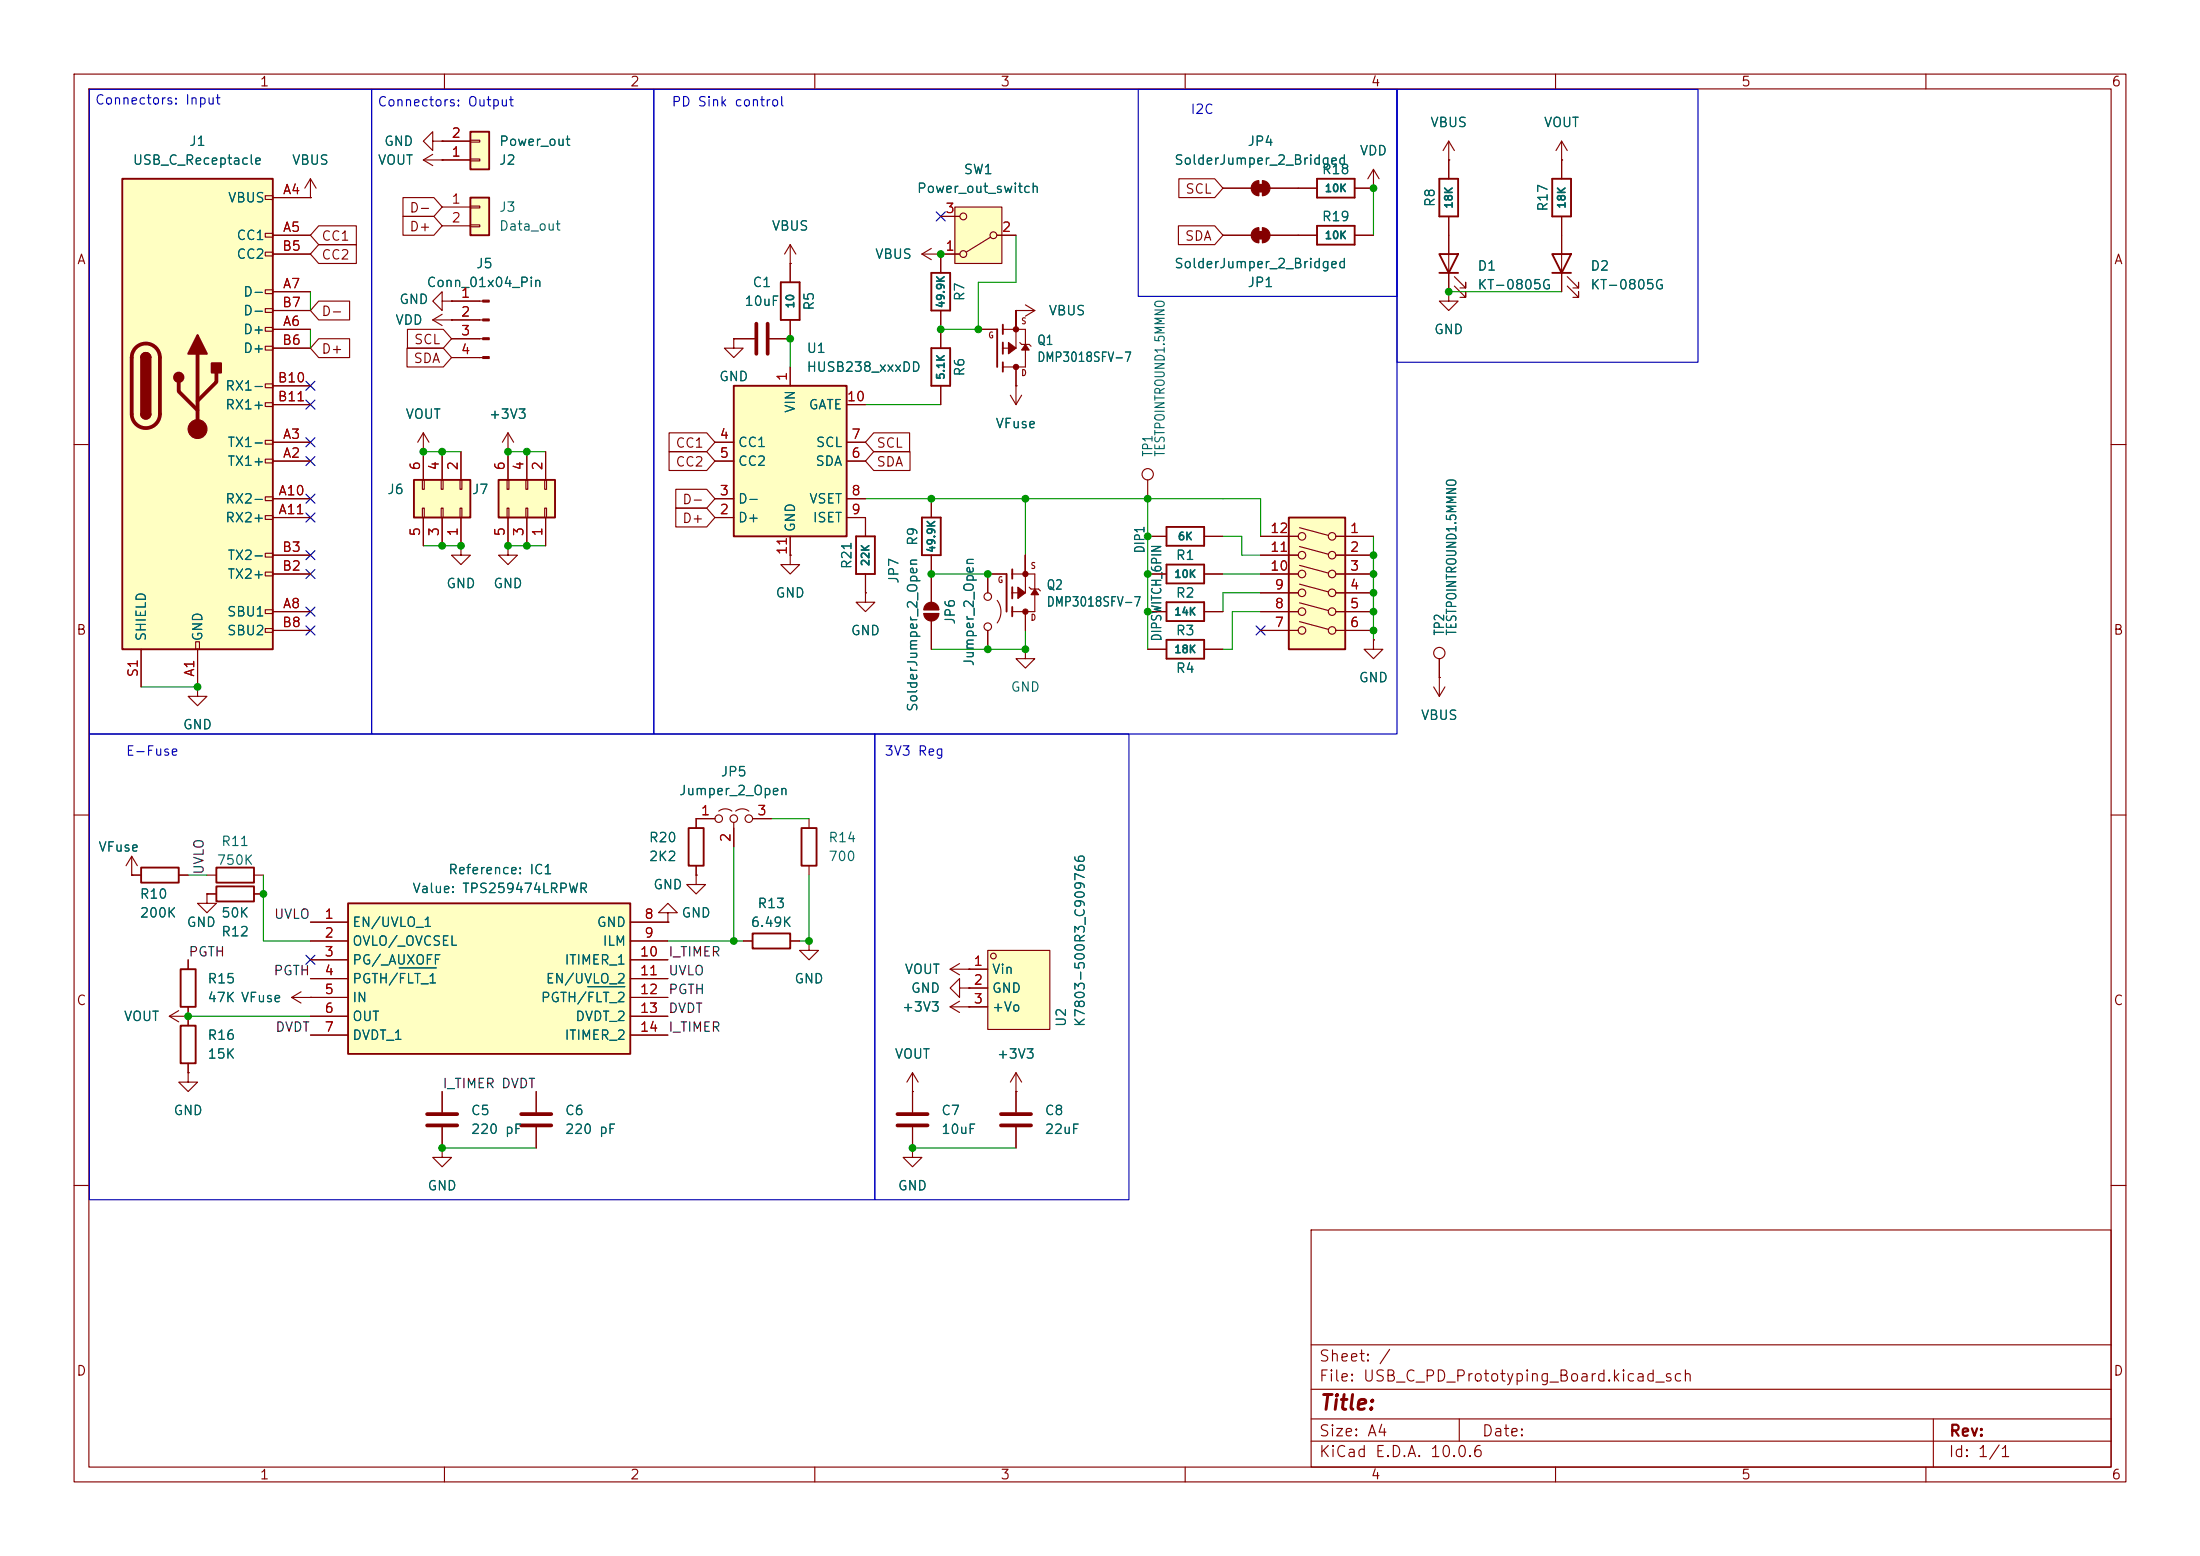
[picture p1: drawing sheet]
<svg xmlns="http://www.w3.org/2000/svg" width="297mm" height="210mm" viewBox="0 0 297 210" stroke-linecap="round" stroke-linejoin="round" font-family="sans-serif">
<g fill="none" stroke="#840000" stroke-width=".15">
<path d="M10 10h277v190h-277zM12 12h273v186h-273zM60 10v2M110 10v2M160 10v2M210 10v2M260 10v2M10 60h2M285 60h2M10 110h2M17.8 118.1h.1M17.8 115.6l-.8 1.2"/>
<path d="M17.8 115.6l.7 1.2M17.8 115.6v2.5M94 110.5v1.3M94 116.8v1.3M285 110h2M22.9 137.2l1.2 .7M22.9 137.2h2.5M24.1 136.4l-1.2 .8M25.4 137.2h.1M27.9 120.7v1.2h1.3l-1.3 1.3-1.2-1.3h1.2M27.9 120.7h.1M39.4 134.6l1.2 .8"/>
<path d="M39.4 134.6h2.5M40.6 133.9l-1.2 .7M41.9 134.6h.1M90.2 123.2h1.2l-1.2-1.3-1.3 1.3h1.3v1.3M90.2 124.5h.1M59.7 154.9v1.3h1.3l-1.3 1.3-1.3-1.3h1.3M59.7 154.9h.1M72.4 147.3v2.8M72.4 152.1v2.8M10 160h2M177 166h108v32h-108zM285 160h2"/>
<path d="M60 198v2M110 198v2M160 198v2M177 194.5h108M177 191.5h108M177 187.5h108M177 181.5h108M197 191.5v3M210 198v2M260 198v2M261 191.5v6.5"/>
</g>
<path d="M70.4 151.9h4M70.4 150.4h4" fill="none" stroke="#840000" stroke-width=".51"/>
<path d="M93 111.8h2v5h-2z" fill="none" stroke="#840000" stroke-width=".25"/>
<path d="M47 121.9h38.1v20.3h-38.1z" fill="#ffffc2"/>
<path d="M125.7 47h2.6v5.1h-2.6zM135.9 77.5v5.1M136.7 76.8v1.3M136.7 79.2v1.6M136.7 81.9v1.3M19 117.1h5.1v2h-5.1zM29.2 117.1h5.1v2h-5.1zM29.2 119.6h5.1v2.1h-5.1zM47 121.9h38.1v20.3h-38.1z" fill="none" stroke="#840000" stroke-width=".25"/>
<g fill="none" stroke="#840000" stroke-width=".15">
<path d="M127 44.5v2.5M127 52.1v2.5M136.4 53.3l.8 1.3M137.2 52.1h.1M137.2 52.1v2.5M137.9 53.3l-.7 1.3M133.3 77.5h2.6M136.7 77.5h3v5.1h-3M138.4 74.9v5.1h-1.7M138.9 79.2l.3 .3h1l.3 .3M138.4 82.6v2.5M17.8 118.1h1.2"/>
<path d="M24.1 118.1h1.3M27.9 118.1h1.3M34.3 118.1h1.3M27.9 120.7h1.3M34.3 120.7h1.3M41.9 124.5h5.1M41.9 127h5.1M41.9 129.5h5.1M41.9 132.1h5.1M41.9 134.6h5.1M41.9 137.2h5.1M41.9 139.7h5.1"/>
<path d="M85.1 124.5h5.1M85.1 127h5.1M85.1 129.5h5.1M85.1 132.1h5.1M85.1 134.6h5.1M85.1 137.2h5.1M85.1 139.7h5.1M25.4 144.8v1.3h1.3l-1.3 1.2-1.3-1.2h1.3M25.4 144.8h.1M59.7 147.3v2.8M59.7 152.1v2.8"/>
</g>
<path d="M53.9 130.6h5M79.3 133.2h5.1" fill="none" stroke="#006464" stroke-width=".15"/>
<path d="M57.7 151.9h4M57.7 150.4h4" fill="none" stroke="#840000" stroke-width=".51"/>
<g fill="#840000" stroke="#840000" stroke-width=".14">
<circle cx="138.4" cy="77.5" r=".36"/>
<circle cx="138.4" cy="82.6" r=".36"/>
</g>
<g fill="#840000" stroke="#840000" stroke-width=".15">
<path d="M137.4 79.2l1 .8-1 .8z"/>
<path d="M139.7 79.5l.5 .8h-1z"/>
</g>
<path d="M174 69.9h7.6v17.7h-7.6z" fill="#ffffc2"/>
<g fill="none" stroke="#840000" stroke-width=".15">
<path d="M195.6 19.1l-.8 1.2M195.6 19.1l.7 1.2M195.6 19.1v5M210.8 19.1l-.7 1.2M210.8 19.1l.8 1.2M210.8 19.1v5M165.1 25.4h3.8M165.1 31.8h3.8M169.9 24.4v2M169.9 30.7v2.1M170.4 24.4v2M170.4 30.7v2.1"/>
<path d="M171.4 25.4h6.4M171.4 31.8h6.4M182.9 25.4h2.5M182.9 31.8h2.5M185.4 25.4h.1M185.4 22.9l-.7 1.2M185.4 22.9l.8 1.2M185.4 22.9v2.5M195.6 21.6h.1M195.6 39.4v1.2h1.2l-1.2 1.3-1.3-1.3h1.3M195.6 39.4h.1M195.6 29.2v10.2"/>
<path d="M196.3 38.6l1.6 1.5v-.7v.7h-.8M196.3 37.3l1.6 1.6v-.8v.8h-.8M210.8 21.6h.1M210.8 29.2v10.2M211.6 38.6l1.5 1.5v-.7v.7h-.8M211.6 37.3l1.5 1.6v-.8v.8h-.8M137.2 41.9h.1M137.2 41.9h2.5M138.4 41.1l1.3 .8M139.7 41.9l-1.3 .8M154.9 72.4h2.6M154.9 64.8v2.5"/>
<path d="M162.6 72.4h2.5M170.2 72.4h5.1M170.2 74.9h5.1M170.2 77.5h5.1M175.4 71.2l3.9 1.1M175.4 73.8l3.9 1M175.4 76.3l3.9 1M175.4 78.8l3.9 1.1M180.3 72.4h5.1M180.3 74.9h5.1M180.3 77.5h5.1M138.4 87.6v1.3h1.3l-1.3 1.3-1.2-1.3h1.2"/>
<path d="M138.4 87.6h.1M170.2 80h5.1M170.2 82.6h5.1M170.2 85.1h5.1M175.4 81.4l3.9 1M175.4 83.9l3.9 1M180.3 80h5.1M180.3 82.6h5.1M180.3 85.1h5.1M185.4 86.4v1.2h1.3l-1.3 1.3-1.3-1.3h1.3M185.4 86.4h.1M193.5 92.7l.8 1.3"/>
<path d="M194.3 91.4h.1M194.3 88.9v5.1M195.1 92.7l-.8 1.3M25.4 137.2v1.2M109.2 127v1.3h1.3l-1.3 1.2-1.3-1.2h1.3M109.2 127h.1M25.4 143.5v1.3M123.2 147.3v2.8M123.2 152.1v2.8"/>
<circle cx="154.9" cy="64" r=".76"/>
<circle cx="175.8" cy="72.4" r=".51"/>
<circle cx="175.8" cy="74.9" r=".51"/>
<circle cx="175.8" cy="77.5" r=".51"/>
<circle cx="179.8" cy="77.5" r=".51"/>
<circle cx="179.8" cy="74.9" r=".51"/>
<circle cx="179.8" cy="72.4" r=".51"/>
<circle cx="175.8" cy="82.6" r=".51"/>
<circle cx="175.8" cy="80" r=".51"/>
<circle cx="175.8" cy="85.1" r=".51"/>
<circle cx="179.8" cy="80" r=".51"/>
<circle cx="179.8" cy="85.1" r=".51"/>
<circle cx="179.8" cy="82.6" r=".51"/>
<circle cx="194.3" cy="88.1" r=".76"/>
</g>
<path d="M177.8 24.1h5.1v2.6h-5.1zM177.8 30.5h5.1v2.5h-5.1zM194.3 34.3h2.5l-1.2 2.5zM194.3 24.1h2.5v5.1h-2.5zM194.3 36.8h2.5M209.5 34.3h2.6l-1.3 2.5zM209.5 24.1h2.6v5.1h-2.6zM209.5 36.8h2.6M157.5 71.1h5.1v2.6h-5.1zM174 69.9h7.6v17.7h-7.6zM24.4 138.4h2v5.1h-2z" fill="none" stroke="#840000" stroke-width=".25"/>
<g fill="#840000" stroke="#840000" stroke-width=".15">
<path d="M169.7 31.2h1v1.1h-1z"/>
<path d="M169.2 31l.4-.2 .3-.1v2.1a1.02 1.02 0 0 1-.9-.7 1.02 1.02 0 0 1 .2-1.1z"/>
<path d="M170.4 30.7a1.02 1.02 0 0 1 1 1.1 1.02 1.02 0 0 1-1 1z"/>
<path d="M169.7 24.9h1v1h-1z"/>
<path d="M169.2 24.7l.4-.3h.3v2a1.02 1.02 0 0 1-.9-.6 1.02 1.02 0 0 1 .2-1.1z"/>
<path d="M170.4 24.4a1.02 1.02 0 0 1 1 1 1.02 1.02 0 0 1-1 1z"/>
</g>
<path d="M121.2 151.9h4M121.2 150.4h4" fill="none" stroke="#840000" stroke-width=".51"/>
<path d="M133.3 128.3h8.4v10.6h-8.4z" fill="#ffffc2"/>
<g fill="none" stroke="#840000" stroke-width=".15">
<path d="M106.7 35.6h.1M106.7 33l-.8 1.3M106.7 33l.7 1.3M106.7 33v5.1M127 34.3v2.5M99.1 45.7v1.3h1.2l-1.2 1.3-1.3-1.3h1.3M99.1 45.7h.1M99.1 45.7h2.8M106.7 43.2v2.5h-2.8M127 41.9v2.6M132.1 44.5h2.5M135.4 44.5h3v5h-3"/>
<path d="M137.2 41.9v5.1h-1.8M137.2 49.5v2.6M137.7 46.2l.2 .3h1l.3 .2M106.7 74.9v1.3h1.2l-1.2 1.3-1.3-1.3h1.3M106.7 74.9h.1M116.8 69.9v2.5M116.8 77.5v2.5M125.7 77.5v3.8M133.3 77.5v2.5M154.9 77.5h2.6M162.6 77.5h2.5M116.8 80v1.3h1.3l-1.3 1.3-1.2-1.3h1.2"/>
<path d="M116.8 80h.1M124.7 82.3h2M124.7 82.8h2M125.7 83.8v3.8M133.3 85.1v2.5M134.6 81a2.54 2.54 0 0 1 0 3.1M154.9 82.6h2.6M162.6 82.6h2.5M94 118.1v1.3h1.2l-1.2 1.3-1.3-1.3h1.3M94 118.1h.1M94 110.5h2.5M97 109.5a1.44 1.44 0 0 1 1.8 0"/>
<path d="M99.1 111v3.3M99.3 109.5a1.44 1.44 0 0 1 1.8 0M101.6 110.5h2.5M109.2 110.5v1.3M109.2 116.8v1.3M25.4 129.5v1.3M25.4 135.9v1.3M100.3 127h1.3M106.7 127h1.2M128.3 130.8h5M128.3 135.9h5M128.3 130.8l1.2 .8"/>
<path d="M128.3 135.9l1.2 .8M129.5 133.4v-1.3l-1.2 1.3 1.2 1.2v-1.2h1.3M129.5 130l-1.2 .8M129.5 135.1l-1.2 .8M130.8 130.8h.1M130.8 133.4h.1M130.8 135.9h.1M130.8 133.4h2.5M133.3 128.3h8.4v10.6h-8.4zM123.2 154.9v1.3h1.3l-1.3 1.3-1.3-1.3h1.3M123.2 154.9h.1M123.2 147.3h.1"/>
<path d="M123.2 144.8l-.8 1.3M123.2 144.8l.8 1.3M123.2 144.8v2.5M137.2 147.3h.1M137.2 144.8v5.3M137.2 152.1v2.8M137.2 144.8l-.8 1.3M137.2 144.8l.7 1.3"/>
<circle cx="133.4" cy="80.5" r=".51"/>
<circle cx="133.4" cy="84.6" r=".51"/>
<circle cx="97" cy="110.5" r=".51"/>
<circle cx="99.1" cy="110.5" r=".51"/>
<circle cx="101.1" cy="110.5" r=".51"/>
<circle cx="134.1" cy="129" r=".38"/>
</g>
<path d="M105.4 38.1h2.5v5.1h-2.5zM125.7 36.8h2.6v5.1h-2.6zM134.6 44.5v5M135.4 43.8v1.3M135.4 46.2v1.6M135.4 48.9v1.3M115.6 72.4h2.5v5.1h-2.5zM157.5 76.2h5.1v2.5h-5.1zM157.5 81.3h5.1v2.5h-5.1zM108.2 111.8h2v5h-2zM24.4 130.8h2v5.1h-2zM101.6 126h5.1v2h-5.1z" fill="none" stroke="#840000" stroke-width=".25"/>
<g fill="#840000" stroke="#840000" stroke-width=".14">
<circle cx="137.2" cy="44.5" r=".36"/>
<circle cx="137.2" cy="49.5" r=".36"/>
</g>
<g fill="#840000" stroke="#840000" stroke-width=".15">
<path d="M136.1 46.2l1.1 .8-1.1 .8z"/>
<path d="M138.4 46.5l.5 .7h-1z"/>
<path d="M125 81.6a1.02 1.02 0 0 1 1.1-.2 1.02 1.02 0 0 1 .6 .9h-2l.1-.4z"/>
<path d="M124.7 82.8h2a1.02 1.02 0 0 1-1 1 1.02 1.02 0 0 1-1-1z"/>
</g>
<path d="M102.1 43.7v4.1M103.6 43.7v4.1M135.1 151.9h4.1M135.1 150.4h4.1" fill="none" stroke="#840000" stroke-width=".51"/>
<path d="M128.9 27.9h6.4v7.7h-6.4z" fill="#ffffc2"/>
<g fill="none" stroke="#840000" stroke-width=".15">
<path d="M124.5 34.3h5M124.5 34.3l1.2 .8M125.7 33.5l-1.2 .8M127 34.3h.1M127 29.2h2.5M128.9 27.9h6.4v7.7h-6.4zM133.7 32l-3.3 2M134.6 31.8h2.6"/>
<circle cx="130" cy="34.3" r=".46"/>
<circle cx="130" cy="29.2" r=".46"/>
<circle cx="134.1" cy="31.8" r=".46"/>
</g>
<path d="M99.1 52.1h15.2v20.3h-15.2z" fill="#ffffc2"/>
<path d="M99.1 52.1h15.2v20.3h-15.2zM124.5 69.9h2.5v5h-2.5z" fill="none" stroke="#840000" stroke-width=".25"/>
<g fill="none" stroke="#840000" stroke-width=".15">
<path d="M96.5 59.7h2.6M106.7 49.5v2.6M114.3 59.7h2.5M114.3 54.6h2.5M96.5 69.9h2.6M96.5 67.3h2.6M96.5 62.2h2.6M106.7 72.4v2.5M114.3 69.9h2.5M114.3 67.3h2.5M114.3 62.2h2.5M125.7 67.3v2.6"/>
<path d="M125.7 74.9v2.6"/>
</g>
<path d="M55.9 64.8h7.6v5.1h-7.6z" fill="#ffffc2"/>
<path d="M55.9 64.8h7.6v5.1h-7.6z" fill="none" stroke="#840000" stroke-width=".25"/>
<g fill="none" stroke="#840000" stroke-width=".15">
<path d="M58.4 19.1v-1.3l-1.3 1.3 1.3 1.2v-1.2h1.3M59.7 19.1h.1M59.7 40.6v-1.2l-1.3 1.2 1.3 1.3v-1.3h1.3M61 40.6h.1M57 68.6h.3v1.3h-.3zM57 64.8h.3v1.2h-.3zM57.1 61v3.8M57.1 69.9v3.8M59.6 68.6h.2v1.3h-.2zM59.6 64.8h.2v1.2h-.2zM59.7 61v3.8M59.7 69.9v3.8"/>
<path d="M62.1 68.6h.3v1.3h-.3zM62.1 64.8h.3v1.2h-.3zM62.2 61v3.8M62.2 69.9v3.8"/>
</g>
<path d="M63.5 17.8h2.5v5.1h-2.5z" fill="#ffffc2"/>
<path d="M63.5 17.8h2.5v5.1h-2.5z" fill="none" stroke="#840000" stroke-width=".25"/>
<g fill="none" stroke="#840000" stroke-width=".15">
<path d="M59.7 19.1h3.8M63.5 18.9h1.3v.3h-1.3zM41.9 26.7h.1M41.9 24.1l-.8 1.3M41.9 24.1l.8 1.3M41.9 24.1v2.6M57.1 21.6h6.4M57.1 21.6l1.3 .8M58.4 20.8l-1.3 .8M59.7 21.6h.1M63.5 21.5h1.3v.2h-1.3zM62.2 73.7v1.2h1.3l-1.3 1.3-1.2-1.3h1.2"/>
<path d="M62.2 73.7h.1"/>
</g>
<path d="M16.5 24.1h20.3v63.5h-20.3z" fill="#ffffc2"/>
<g fill="none" stroke="#840000" stroke-width=".15">
<path d="M35.8 26.4h1v.5h-1zM35.8 31.5h1v.5h-1zM35.8 34h1v.5h-1zM35.8 39.1h1v.5h-1zM36.8 26.7h5.1M36.8 31.8h5.1M36.8 39.4h5.1M36.8 34.3h5.1M35.8 41.7h1v.5h-1zM35.8 44.2h1v.5h-1zM35.8 46.7h1v.5h-1zM35.8 51.8h1v.5h-1z"/>
<path d="M35.8 54.4h1v.5h-1zM35.8 59.4h1v.5h-1zM36.8 59.7h5.1M36.8 44.5h5.1M36.8 47h5.1M36.8 41.9h5.1M36.8 52.1h5.1M36.8 54.6h5.1M35.8 62h1v.5h-1zM35.8 67.1h1v.5h-1zM35.8 69.6h1v.5h-1zM35.8 74.7h1v.5h-1z"/>
<path d="M35.8 77.2h1v.5h-1zM36.8 62.2h5.1M36.8 67.3h5.1M36.8 69.9h5.1M36.8 77.5h5.1M36.8 74.9h5.1M68.6 73.7v1.2h1.2l-1.2 1.3-1.3-1.3h1.3M68.6 73.7h.1M19 87.6v5.1M26.4 86.6h.5v1h-.5zM26.7 92.7v1.3h1.2l-1.2 1.3-1.3-1.3h1.3M26.7 92.7h.1"/>
<path d="M26.7 87.6v5.1M35.8 82.3h1v.5h-1zM35.8 84.8h1v.5h-1zM36.8 82.6h5.1M36.8 85.1h5.1M154.9 87.6h2.6M162.6 87.6h2.5"/>
</g>
<path d="M16.5 24.1h20.3v63.5h-20.3zM19 48.3a.64 .64 0 0 1 .7-.7 .64 .64 0 0 1 .6 .7M19 55.9a.64 .64 0 0 0 .7 .6 .64 .64 0 0 0 .6-.6M157.5 86.4h5.1v2.5h-5.1z" fill="none" stroke="#840000" stroke-width=".25"/>
<path d="M18.3 46.9a1.9 1.9 0 0 1 2.1-.4 1.9 1.9 0 0 1 1.2 1.8v7.6a1.91 1.91 0 0 1-1.9 1.9 1.91 1.91 0 0 1-1.9-1.9v-7.6a1.9 1.9 0 0 1 .5-1.4zM24.1 51.6v1.2l2.6 2.6M26.7 47.8v10.1M29.2 50.3v1.3l-2.5 2.5" fill="none" stroke="#840000" stroke-width=".51"/>
<g fill="#840000" stroke="#840000" stroke-width=".25">
<path d="M19 48.3h1.3v7.6h-1.3z"/>
<path d="M19.2 47.8a.64 .64 0 0 1 .7-.1 .64 .64 0 0 1 .4 .6h-1.3z"/>
<path d="M19 55.9h1.3a.64 .64 0 0 1-.6 .6 .64 .64 0 0 1-.7-.6z"/>
<path d="M26.7 45.2l1.2 2.6h-2.5z"/>
<path d="M28.6 49h1.2v1.3h-1.2z"/>
<circle cx="24.1" cy="50.9" r=".63"/>
</g>
<circle cx="26.7" cy="57.9" r="1.27" fill="#840000" stroke="#840000" stroke-width=".15"/>
<path d="M67.3 64.8h7.6v5.1h-7.6z" fill="#ffffc2"/>
<path d="M67.3 64.8h7.6v5.1h-7.6z" fill="none" stroke="#840000" stroke-width=".25"/>
<g fill="none" stroke="#840000" stroke-width=".15">
<path d="M57.1 58.4l-.7 1.3M57.1 58.4l.8 1.3M57.1 58.4v2.6M61 40.6h4.2M61 43.2h4.2M61 45.7h4.2M61 48.3h4.2M68.6 58.4v6.4M68.6 58.4l-.8 1.3M68.6 58.4l.7 1.3M57.1 61h.1M68.5 68.6h.2v1.3h-.2z"/>
<path d="M68.5 64.8h.2v1.2h-.2zM68.6 61h.1M68.6 69.9v3.8M71 68.6h.2v1.3h-.2zM71 64.8h.2v1.2h-.2zM71.1 61v3.8M71.1 69.9v3.8M73.5 68.6h.3v1.3h-.3zM73.5 64.8h.3v1.2h-.3zM73.7 61v3.8M73.7 69.9v3.8"/>
</g>
<g fill="#840000" stroke="#840000" stroke-width=".15">
<path d="M65.2 40.5h.8v.3h-.8z"/>
<path d="M65.2 43.1h.8v.2h-.8z"/>
<path d="M65.2 45.6h.8v.2h-.8z"/>
<path d="M65.2 48.1h.8v.3h-.8z"/>
</g>
<path d="M63.5 26.7h2.5v5.1h-2.5z" fill="#ffffc2"/>
<path d="M63.5 26.7h2.5v5.1h-2.5z" fill="none" stroke="#840000" stroke-width=".25"/>
<g fill="none" stroke="#840000" stroke-width=".15">
<path d="M59.7 19.1h.1M59.7 19.1h3.8M36.8 26.7h5.1M36.8 31.8h5.1M36.8 39.4h5.1M36.8 34.3h5.1M41.9 26.7h.1M43 30.5h5.1v2.5h-5.1l-1.1-1.2zM43 33h5.1v2.6h-5.1l-1.1-1.3zM54.4 29.2h4.2l1.1 1.3-1.1 1.3h-4.2zM54.4 26.7h4.2l1.1 1.2-1.1 1.3h-4.2zM59.7 21.6h.1"/>
<path d="M59.7 27.9h3.8M59.7 30.5h3.8M59.7 21.6h3.8M63.5 27.8h1.3v.3h-1.3zM63.5 30.4h1.3v.2h-1.3zM106.7 35.6h.1M106.7 35.6v2.5M127 34.3h.1M127 34.3h2.5M127 34.3v2.5M127 29.2h2.5M134.6 31.8h2.6"/>
<path d="M159.1 30.5h4.9l1.1 1.3-1.1 1.2h-4.9zM159.1 24.1h4.9l1.1 1.3-1.1 1.3h-4.9zM165.1 31.8h3.8M165.1 25.4h3.8M171.4 31.8h6.4M171.4 25.4h6.4M182.9 31.8h2.5M182.9 25.4h2.5M185.4 25.4h.1M195.6 21.6h.1M195.6 39.4h.1M195.6 21.6v2.5"/>
<path d="M195.6 29.2v5.1M195.6 36.8v2.6M210.8 21.6h.1M210.8 21.6v2.5M210.8 29.2v5.1M210.8 36.8v2.6M36.8 59.7h5.1M36.8 44.5h5.1M36.8 47h5.1M36.8 41.9h5.1M36.8 52.1h5.1M36.8 54.6h5.1"/>
<path d="M43 40.6h4.2v2.6h-4.2l-1.1-1.3zM43 45.7h4.2v2.6h-4.2l-1.1-1.3zM54.9 47h4.9l1.2 1.3-1.2 1.2h-4.9zM55 44.4h4.8l1.2 1.3-1.2 1.3h-4.8zM58.4 43.2l1.3 .7M58.4 43.2h6.4M59.7 42.4l-1.3 .8M61 43.2h.1M61 40.6h.1M61 40.6h3.8M61 45.7h3.8M61 48.3h3.8"/>
<path d="M90.3 58.4h5.1l1.1 1.3-1.1 1.3h-5.1zM96.5 59.7h2.6M99.1 45.7h.1M99.1 45.7h2.8M106.7 43.2v2.5h-2.8M106.7 49.5v2.6M114.3 59.7h2.5M114.3 54.6h2.5M118 58.4h4.8v2.6h-4.8l-1.2-1.3zM127 41.9v5.1M127 52.1v2.5M132.1 44.5h2.5"/>
<path d="M137.2 52.1h.1M137.2 41.9h.1M137.2 41.9v2.6M137.2 49.5v2.6M36.8 62.2h5.1M36.8 67.3h5.1M36.8 69.9h5.1M36.8 77.5h5.1M36.8 74.9h5.1M57.1 61h.1M57.1 61v3.8M57.1 69.9v3.8"/>
<path d="M59.7 61v3.8M59.7 69.9v3.8M62.2 73.7h.1M62.2 61v3.8M62.2 69.9v3.8M68.6 61h.1M68.6 73.7h.1M68.6 61v3.8M68.6 69.9v3.8M71.1 61v3.8M71.1 69.9v3.8M73.7 61v3.8"/>
<path d="M73.7 69.9v3.8M90.3 61h5.1l1.1 1.2-1.1 1.3h-5.1zM91.2 66h4.2l1.1 1.3-1.1 1.3h-4.2zM91.2 68.6h4.2l1.1 1.3-1.1 1.2h-4.2zM96.5 62.2h2.6M96.5 67.3h2.6M96.5 69.9h2.6M106.7 74.9h.1M106.7 72.4v2.5M114.3 62.2h2.5M114.3 67.3h2.5M114.3 69.9h2.5v2.5"/>
<path d="M116.8 77.5v2.5M118 61h4.9v2.5h-4.9l-1.2-1.3zM125.7 67.3v2.6M125.7 74.9v6.4M135.9 77.5h-2.6v2.5M138.4 74.9v2.6M154.9 77.5h2.6M154.9 72.4h2.6M162.6 77.5h2.5M162.6 72.4h2.5M170.2 77.5h5.1M170.2 74.9h5.1"/>
<path d="M170.2 72.4h5.1M180.3 77.5h5.1M180.3 74.9h5.1M180.3 72.4h5.1M19 87.6v5.1M26.7 92.7h.1M26.7 87.6v5.1M36.8 82.6h5.1M36.8 85.1h5.1M116.8 80h.1M125.7 83.8v3.8M133.3 85.1v2.5"/>
<path d="M138.4 82.6v2.5M154.9 82.6h2.6M154.9 87.6h2.6M162.6 82.6h2.5M162.6 87.6h2.5M170.2 82.6h5.1M170.2 85.1h5.1M170.2 80h5.1M180.3 82.6h5.1M180.3 85.1h5.1M180.3 80h5.1M185.4 86.4h.1"/>
<path d="M194.3 91.4h.1M194.3 88.9v2.5M17.8 118.1h.1M17.8 118.1h1.2M24.1 118.1h1.3M94 118.1h.1M94 116.8v1.3M96.5 110.5h-2.5v1.3M99.1 111.8v2.5M101.6 110.5h2.5M25.4 137.2h.1M25.4 129.5v1.3"/>
<path d="M25.4 135.9v2.5M27.9 120.7h.1M27.9 120.7h1.3M34.3 120.7h1.3M41.9 134.6h.1M41.9 124.5h5.1M41.9 127h5.1M41.9 129.5h5.1M41.9 132.1h5.1M41.9 134.6h5.1M41.9 137.2h5.1M41.9 139.7h5.1"/>
<path d="M85.1 124.5h5.1M85.1 127h5.1M85.1 129.5h5.1M85.1 132.1h5.1M85.1 134.6h5.1M85.1 137.2h5.1M85.1 139.7h5.1M90.2 124.5h.1M100.3 127h1.3M106.7 127h1.2M109.2 127h.1M130.8 130.8h.1"/>
<path d="M130.8 133.4h.1M130.8 135.9h.1M130.8 130.8h2.5M130.8 133.4h2.5M130.8 135.9h2.5M25.4 144.8h.1M25.4 143.5v1.3M59.7 154.9h.1M59.7 147.3v2.8M59.7 152.1v2.8M72.4 147.3v2.8M72.4 152.1v2.8"/>
<path d="M123.2 154.9h.1M123.2 147.3h.1M123.2 147.3v2.8M123.2 152.1v2.8M137.2 147.3h.1M137.2 147.3v2.8M137.2 152.1v2.8"/>
</g>
<g fill="none" stroke="#009600" stroke-width=".15">
<path d="M41.9 39.4v2.5M137.2 31.8v6.3h-5.1v6.4h-5.1M185.4 25.4v6.4M195.6 39.4h15.2M41.9 44.5v2.5M106.7 45.7v3.8M116.8 54.6h10.2M57.1 73.7h5.1M57.1 61h5.1M68.6 73.7h5.1M68.6 61h5.1M116.8 67.3h53.4v5.1"/>
<path d="M125.7 77.5h7.6M138.4 67.3v7.6M154.9 67.3v20.3M165.1 72.4h2.5v2.5h2.6M165.1 77.5h5.1M185.4 72.4v14M19 92.7h7.7M138.4 85.1v2.5h-12.7M170.2 82.6h-3.8v5h-1.3M170.2 80h-5.1v2.6M25.4 118.1h2.5M35.6 118.1v8.9h6.3"/>
<path d="M99.1 114.3v12.7M104.1 110.5h5.1M109.2 118.1v8.9h-1.3M25.4 137.2h16.5M90.2 127h10.1M59.7 154.9h12.7M123.2 154.9h14"/>
</g>
<g fill="none" stroke="#000084" stroke-width=".15">
<path d="M126.4 28.6l1.2 1.2M127.6 28.6l-1.2 1.2M41.3 54l1.2 1.2M41.3 59.1l1.2 1.2M41.3 51.5l1.2 1.2M42.5 54l-1.2 1.2M42.5 59.1l-1.2 1.2M42.5 51.5l-1.2 1.2M41.3 61.6l1.2 1.2M41.3 66.7l1.2 1.2M41.3 74.3l1.2 1.2M41.3 69.2l1.2 1.3"/>
<path d="M41.3 76.9l1.2 1.2M42.5 61.6l-1.2 1.2M42.5 66.7l-1.2 1.2M42.5 74.3l-1.2 1.2M42.5 69.2l-1.2 1.3M42.5 76.9l-1.2 1.2M41.3 84.5l1.2 1.2M41.3 81.9l1.2 1.3M42.5 84.5l-1.2 1.2M42.5 81.9l-1.2 1.3M169.6 84.5l1.2 1.2M170.8 84.5l-1.2 1.2"/>
<path d="M41.3 128.9l1.2 1.2M42.5 128.9l-1.2 1.2"/>
</g>
<path d="M12.1 12.1h38.1v87h-38.1zM50.2 12.1h38.1v87h-38.1zM88.3 12.1h100.3v87h-100.3zM153.7 12.1h34.9v27.9h-34.9zM188.6 12.1h40.6v36.8h-40.6zM12.1 99.1h106v62.8h-106zM118.1 99.1h34.3v62.8h-34.3z" fill="none" stroke="#0000c2" stroke-width=".15"/>
<path d="M53.9 130.6h5M79.3 133.2h5.1" fill="none" stroke="#006464" stroke-width=".15"/>
<g fill="#009600" stroke="#009600" stroke-width=".14">
<circle cx="59.7" cy="73.7" r=".46"/>
<circle cx="106.7" cy="45.7" r=".46"/>
<circle cx="68.6" cy="73.7" r=".46"/>
<circle cx="71.1" cy="73.7" r=".46"/>
<circle cx="62.2" cy="73.7" r=".46"/>
<circle cx="68.6" cy="61" r=".46"/>
<circle cx="71.1" cy="61" r=".46"/>
<circle cx="59.7" cy="61" r=".46"/>
<circle cx="57.1" cy="61" r=".46"/>
<circle cx="26.7" cy="92.7" r=".46"/>
<circle cx="154.9" cy="82.6" r=".46"/>
<circle cx="154.9" cy="72.4" r=".46"/>
<circle cx="185.4" cy="74.9" r=".46"/>
<circle cx="185.4" cy="80" r=".46"/>
<circle cx="185.4" cy="25.4" r=".46"/>
<circle cx="195.6" cy="39.4" r=".46"/>
<circle cx="25.4" cy="137.2" r=".46"/>
<circle cx="59.7" cy="154.9" r=".46"/>
<circle cx="35.6" cy="120.7" r=".46"/>
<circle cx="138.4" cy="67.3" r=".46"/>
<circle cx="125.7" cy="67.3" r=".46"/>
<circle cx="133.3" cy="77.5" r=".46"/>
<circle cx="125.7" cy="77.5" r=".46"/>
<circle cx="132.1" cy="44.5" r=".46"/>
<circle cx="127" cy="44.5" r=".46"/>
<circle cx="133.3" cy="87.6" r=".46"/>
<circle cx="138.4" cy="87.6" r=".46"/>
<circle cx="185.4" cy="85.1" r=".46"/>
<circle cx="154.9" cy="67.3" r=".46"/>
<circle cx="154.9" cy="77.5" r=".46"/>
<circle cx="185.4" cy="77.5" r=".46"/>
<circle cx="185.4" cy="82.6" r=".46"/>
<circle cx="127" cy="34.3" r=".46"/>
<circle cx="99.1" cy="127" r=".46"/>
<circle cx="109.2" cy="127" r=".46"/>
<circle cx="123.2" cy="154.9" r=".46"/>
</g>
<text font-size="2" fill="#840000" x="178" y="190.8">Title:</text>
<g font-size="1.5" fill="#840000">
<text x="178" y="184.1">Sheet: /</text>
<text x="178" y="186.8">File: USB_C_PD_Prototyping_Board.kicad_sch</text>
<text x="178" y="197">KiCad E.D.A. 10.0.6</text>
<text x="178" y="194.2">Size: A4</text>
<text x="200" y="194.2">Date:</text>
<text x="263" y="197">Id: 1/1</text>
<text x="263" y="194.2">Rev:</text>
</g>
<g font-size="1.3" fill="#840000">
<text x="35" y="12">1</text>
<text x="85" y="12">2</text>
<text x="135" y="12">3</text>
<text x="185" y="12">4</text>
<text x="235" y="12">5</text>
<text x="285" y="12">6</text>
<text x="55.2" y="29">D-</text>
<text x="159.9" y="26.5">SCL</text>
<text x="10.3" y="36">A</text>
<text x="43.3" y="32.8">CC1</text>
<text x="43.3" y="35.3">CC2</text>
<text x="55.2" y="31.5">D+</text>
<text x="159.9" y="32.8">SDA</text>
<text x="285.3" y="36">A</text>
<text x="43.3" y="43">D-</text>
<text x="55.8" y="46.8">SCL</text>
<text x="43.3" y="48">D+</text>
<text x="55.7" y="49.3">SDA</text>
<text x="91.1" y="63.3">CC2</text>
<text x="91.1" y="60.7">CC1</text>
<text x="118.2" y="63.3">SDA</text>
<text x="118.2" y="60.7">SCL</text>
<text x="92" y="68.4">D-</text>
<text x="92" y="70.9">D+</text>
<text x="10.2" y="86">B</text>
<text x="285.2" y="86">B</text>
<text x="10.2" y="136">C</text>
<text x="285.2" y="136">C</text>
<text x="10.2" y="186">D</text>
<text x="285.2" y="186">D</text>
<text x="35" y="200">1</text>
<text x="85" y="200">2</text>
<text x="135" y="200">3</text>
<text x="185" y="200">4</text>
<text x="235" y="200">5</text>
<text x="285" y="200">6</text>
</g>
<g font-size="1.3" fill="#0000c2">
<text x="12.7" y="14.4">Connectors: Input</text>
<text x="50.9" y="14.7">Connectors: Output</text>
<text x="90.6" y="14.7">PD Sink control</text>
<text x="160.6" y="15.7">I2C</text>
<text x="16.9" y="102.3">E-Fuse</text>
<text x="119.3" y="102.3">3V3 Reg</text>
</g>
<g font-size="1.3" fill="#006464">
<text x="193" y="17.5">VBUS</text>
<text x="208.3" y="17.5">VOUT</text>
<text x="17.8" y="22.6">USB_C_Receptacle</text>
<text x="25.5" y="20">J1</text>
<text x="39.3" y="22.6">VBUS</text>
<text x="50.9" y="22.6">VOUT</text>
<text x="51.8" y="20">GND</text>
<text x="67.3" y="22.6">J2</text>
<text x="67.3" y="20">Power_out</text>
<text x="130" y="23.8">SW1</text>
<text x="158.4" y="22.6">SolderJumper_2_Bridged</text>
<text x="168.3" y="20">JP4</text>
<text x="178.4" y="23.8">R18</text>
<text x="183.5" y="21.3">VDD</text>
<text x="30.7" y="27.6">VBUS</text>
<text x="67.3" y="28.9">J3</text>
<text x="123.7" y="26.4">Power_out_switch</text>
<text x="194" y="28" transform="rotate(-90 194 28)">R8</text>
<text x="209.2" y="28.6" transform="rotate(-90 209.2 28.6)">R17</text>
<text x="31.8" y="32.7">CC1</text>
<text x="31.8" y="35.3">CC2</text>
<text x="67.3" y="31.4">Data_out</text>
<text x="104.1" y="31.4">VBUS</text>
<text x="118.1" y="35.3">VBUS</text>
<text x="178.4" y="30.2">R19</text>
<text x="32.7" y="40.3">D-</text>
<text x="53.8" y="41.3">GND</text>
<text x="57.5" y="39.1">Conn_01x04_Pin</text>
<text x="64.2" y="36.5">J5</text>
<text x="100.4" y="41.6">10uF</text>
<text x="101.5" y="39.1">C1</text>
<text x="130.5" y="40.7" transform="rotate(-90 130.5 40.7)">R7</text>
<text x="158.4" y="36.5">SolderJumper_2_Bridged</text>
<text x="168.3" y="39.1">JP1</text>
<text x="199.4" y="36.8">D1</text>
<text x="199.4" y="39.4">KT-0805G</text>
<text x="214.6" y="36.8">D2</text>
<text x="214.6" y="39.4">KT-0805G</text>
<text x="32.7" y="45.4">D+</text>
<text x="32.7" y="48">D+</text>
<text x="32.7" y="42.9">D-</text>
<text x="53.3" y="44.1">VDD</text>
<text x="108.8" y="48">U1</text>
<text x="110.2" y="42" transform="rotate(-90 110.2 42)">R5</text>
<text x="139.9" y="46.9">Q1</text>
<text x="141.5" y="42.9">VBUS</text>
<text x="193.5" y="45.4">GND</text>
<text x="30.3" y="53">RX1-</text>
<text x="97" y="51.8">GND</text>
<text x="108.8" y="50.5">HUSB238_xxxDD</text>
<text x="130.5" y="50.9" transform="rotate(-90 130.5 50.9)">R6</text>
<text x="139.9" y="49.2">DMP3018SFV-7</text>
<text x="30.3" y="55.6">RX1+</text>
<text x="54.7" y="56.8">VOUT</text>
<text x="65.9" y="56.8">+3V3</text>
<text x="107.6" y="55.8" transform="rotate(-90 107.6 55.8)">VIN</text>
<text x="109.1" y="55.6">GATE</text>
<text x="134.3" y="58.1">VFuse</text>
<text x="30.6" y="63.2">TX1+</text>
<text x="30.6" y="60.7">TX1-</text>
<text x="99.5" y="60.7">CC1</text>
<text x="99.5" y="63.2">CC2</text>
<text x="110" y="63.2">SDA</text>
<text x="110.1" y="60.7">SCL</text>
<text x="155.9" y="61.7" transform="rotate(-90 155.9 61.7)">TP1</text>
<text x="157.6" y="61.7" transform="rotate(-90 157.6 61.7)">TESTPOINTROUND1.5MMNO</text>
<text x="30.3" y="68.3">RX2-</text>
<text x="30.3" y="70.8">RX2+</text>
<text x="52.2" y="67">J6</text>
<text x="63.6" y="67">J7</text>
<text x="99.5" y="70.8">D+</text>
<text x="99.5" y="68.3">D-</text>
<text x="107.6" y="71.9" transform="rotate(-90 107.6 71.9)">GND</text>
<text x="109.2" y="68.3">VSET</text>
<text x="109.6" y="70.8">ISET</text>
<text x="30.6" y="75.9">TX2-</text>
<text x="115.3" y="76.9" transform="rotate(-90 115.3 76.9)">R21</text>
<text x="124.2" y="73.8" transform="rotate(-90 124.2 73.8)">R9</text>
<text x="154.8" y="74.8" transform="rotate(-90 154.8 74.8)">DIP1</text>
<text x="158.7" y="75.9">R1</text>
<text x="30.6" y="83.5">SBU1</text>
<text x="30.6" y="78.4">TX2+</text>
<text x="60.2" y="79.7">GND</text>
<text x="66.5" y="79.7">GND</text>
<text x="104.6" y="81">GND</text>
<text x="121.6" y="78.9" transform="rotate(-90 121.6 78.9)">JP7</text>
<text x="141.2" y="79.9">Q2</text>
<text x="141.2" y="82.2">DMP3018SFV-7</text>
<text x="158.7" y="81">R2</text>
<text x="20" y="86.6" transform="rotate(-90 20 86.6)">SHIELD</text>
<text x="27.6" y="86.6" transform="rotate(-90 27.6 86.6)">GND</text>
<text x="30.6" y="86.1">SBU2</text>
<text x="114.8" y="86.1">GND</text>
<text x="129.2" y="84.4" transform="rotate(-90 129.2 84.4)">JP6</text>
<text x="157.1" y="86.7" transform="rotate(-90 157.1 86.7)">DIPSWITCH_6PIN</text>
<text x="158.7" y="86.1">R3</text>
<text x="195.3" y="85.9" transform="rotate(-90 195.3 85.9)">TP2</text>
<text x="196.9" y="85.9" transform="rotate(-90 196.9 85.9)">TESTPOINTROUND1.5MMNO</text>
<text x="131.8" y="90" transform="rotate(-90 131.8 90)">Jumper_2_Open</text>
<text x="136.4" y="93.7">GND</text>
<text x="158.7" y="91.1">R4</text>
<text x="183.4" y="92.4">GND</text>
<text x="24.6" y="98.8">GND</text>
<text x="124.2" y="96.2" transform="rotate(-90 124.2 96.2)">SolderJumper_2_Open</text>
<text x="191.7" y="97.5">VBUS</text>
<text x="91.6" y="107.6">Jumper_2_Open</text>
<text x="97.2" y="105.1">JP5</text>
<text x="87.5" y="114">R20</text>
<text x="111.7" y="114">R14</text>
<text x="13.2" y="115.3">VFuse</text>
<text x="29.2" y="117">750K</text>
<text x="29.8" y="114.5">R11</text>
<text x="60.4" y="118.3">Reference: IC1</text>
<text x="87.5" y="116.5">2K2</text>
<text x="111.7" y="116.5">700</text>
<text x="18.8" y="121.6">R10</text>
<text x="18.8" y="124.2">200K</text>
<text x="25.1" y="125.4">GND</text>
<text x="29.8" y="124.2">50K</text>
<text x="47.5" y="125.4">EN/UVLO_1</text>
<text x="55.6" y="120.9">Value: TPS259474LRPWR</text>
<text x="80.5" y="125.4">GND</text>
<text x="88.1" y="120.3">GND</text>
<text x="91.9" y="124.2">GND</text>
<text x="101.3" y="125.4">6.49K</text>
<text x="102.2" y="122.9">R13</text>
<text x="29.8" y="126.7">R12</text>
<text x="47.5" y="128">OVLO/_OVCSEL</text>
<text x="47.5" y="130.5">PG/_AUXOFF</text>
<text x="76.1" y="130.5">ITIMER_1</text>
<text x="81.3" y="128">ILM</text>
<text x="122" y="131.8">VOUT</text>
<text x="133.8" y="131.8">Vin</text>
<text x="27.9" y="133">R15</text>
<text x="27.9" y="135.6">47K VFuse</text>
<text x="47.5" y="133">PGTH/FLT_1</text>
<text x="47.5" y="135.6">IN</text>
<text x="72.9" y="135.6">PGTH/FLT_2</text>
<text x="73.6" y="133">EN/UVLO_2</text>
<text x="107.2" y="133">GND</text>
<text x="121.7" y="136.9">+3V3</text>
<text x="122.9" y="134.3">GND</text>
<text x="133.8" y="134.3">GND</text>
<text x="133.8" y="136.9">+Vo</text>
<text x="16.6" y="138.1">VOUT</text>
<text x="27.9" y="140.7">R16</text>
<text x="27.9" y="143.2">15K</text>
<text x="47.5" y="138.1">OUT</text>
<text x="47.5" y="140.7">DVDT_1</text>
<text x="76.1" y="140.7">ITIMER_2</text>
<text x="77.6" y="138.1">DVDT_2</text>
<text x="120.7" y="143.2">VOUT</text>
<text x="134.5" y="143.2">+3V3</text>
<text x="144.2" y="138.7" transform="rotate(-90 144.2 138.7)">U2</text>
<text x="146.8" y="138.7" transform="rotate(-90 146.8 138.7)">K7803-500R3_C909766</text>
<text x="23.3" y="150.8">GND</text>
<text x="63.5" y="150.8">C5</text>
<text x="63.5" y="153.4">220 pF</text>
<text x="76.2" y="150.8">C6</text>
<text x="76.2" y="153.4">220 pF</text>
<text x="127" y="150.8">C7</text>
<text x="127" y="153.4">10uF</text>
<text x="141" y="150.8">C8</text>
<text x="141" y="153.4">22uF</text>
<text x="57.6" y="161">GND</text>
<text x="121.1" y="161">GND</text>
</g>
<g font-size="1.3" fill="#a90000">
<text x="60.9" y="21.5">1</text>
<text x="60.9" y="18.9">2</text>
<text x="38.1" y="26.5">A4</text>
<text x="60.9" y="27.8">1</text>
<text x="127.5" y="29.1">3</text>
<text x="38" y="34.2">B5</text>
<text x="38.1" y="31.6">A5</text>
<text x="60.9" y="30.3">2</text>
<text x="127.5" y="34.2">1</text>
<text x="135.2" y="31.6">2</text>
<text x="38" y="41.8">B7</text>
<text x="38.1" y="39.2">A7</text>
<text x="62.1" y="40.5">1</text>
<text x="38" y="46.9">B6</text>
<text x="38.1" y="44.3">A6</text>
<text x="62.1" y="43">2</text>
<text x="62.1" y="45.6">3</text>
<text x="37.4" y="51.9">B10</text>
<text x="62.1" y="48.1">4</text>
<text x="106.5" y="51.5" transform="rotate(-90 106.5 51.5)">1</text>
<text x="37.4" y="54.5">B11</text>
<text x="38.1" y="59.6">A3</text>
<text x="97.1" y="59.6">4</text>
<text x="114.2" y="54.5">10</text>
<text x="114.8" y="59.6">7</text>
<text x="38.1" y="62.1">A2</text>
<text x="57" y="63.6" transform="rotate(-90 57 63.6)">6</text>
<text x="59.6" y="63.6" transform="rotate(-90 59.6 63.6)">4</text>
<text x="62.1" y="63.6" transform="rotate(-90 62.1 63.6)">2</text>
<text x="68.4" y="63.6" transform="rotate(-90 68.4 63.6)">6</text>
<text x="71" y="63.6" transform="rotate(-90 71 63.6)">4</text>
<text x="73.5" y="63.6" transform="rotate(-90 73.5 63.6)">2</text>
<text x="97.1" y="62.1">5</text>
<text x="114.8" y="62.1">6</text>
<text x="37.5" y="67.2">A10</text>
<text x="37.5" y="69.7">A11</text>
<text x="97.1" y="69.7">2</text>
<text x="97.1" y="67.2">3</text>
<text x="114.8" y="67.2">8</text>
<text x="114.8" y="69.7">9</text>
<text x="38" y="77.3">B2</text>
<text x="38" y="74.8">B3</text>
<text x="57" y="72.5" transform="rotate(-90 57 72.5)">5</text>
<text x="59.6" y="72.5" transform="rotate(-90 59.6 72.5)">3</text>
<text x="62.1" y="72.5" transform="rotate(-90 62.1 72.5)">1</text>
<text x="68.4" y="72.5" transform="rotate(-90 68.4 72.5)">5</text>
<text x="71" y="72.5" transform="rotate(-90 71 72.5)">3</text>
<text x="73.5" y="72.5" transform="rotate(-90 73.5 72.5)">1</text>
<text x="106.5" y="75" transform="rotate(-90 106.5 75)">11</text>
<text x="171.4" y="77.3">10</text>
<text x="171.4" y="74.8">11</text>
<text x="171.4" y="72.3">12</text>
<text x="182.1" y="72.3">1</text>
<text x="182.1" y="74.8">2</text>
<text x="182.1" y="77.3">3</text>
<text x="38.1" y="82.4">A8</text>
<text x="172" y="82.4">8</text>
<text x="172" y="79.9">9</text>
<text x="182.1" y="79.9">4</text>
<text x="182.1" y="82.4">5</text>
<text x="38" y="85">B8</text>
<text x="172" y="85">7</text>
<text x="182.1" y="85">6</text>
<text x="18.9" y="91.5" transform="rotate(-90 18.9 91.5)">S1</text>
<text x="26.5" y="91.4" transform="rotate(-90 26.5 91.4)">A1</text>
<text x="94.5" y="110.4">1</text>
<text x="98.9" y="113.8" transform="rotate(-90 98.9 113.8)">2</text>
<text x="102.1" y="110.4">3</text>
<text x="43.7" y="124.3">1</text>
<text x="86.9" y="124.3">8</text>
<text x="43.7" y="126.9">2</text>
<text x="43.7" y="129.4">3</text>
<text x="43.7" y="131.9">4</text>
<text x="86.3" y="129.4">10</text>
<text x="86.3" y="131.9">11</text>
<text x="86.9" y="126.9">9</text>
<text x="131.3" y="130.7">1</text>
<text x="43.7" y="134.5">5</text>
<text x="43.7" y="137">6</text>
<text x="86.3" y="134.5">12</text>
<text x="86.3" y="137">13</text>
<text x="131.3" y="133.2">2</text>
<text x="131.3" y="135.8">3</text>
<text x="43.7" y="139.6">7</text>
<text x="86.3" y="139.6">14</text>
</g>
<g font-size="1.3" fill="#0f0f0f">
<text x="27.8" y="118.1" transform="rotate(-90 27.8 118.1)">UVLO</text>
<text x="36.9" y="124.3">UVLO</text>
<text x="25.4" y="129.4">PGTH</text>
<text x="36.8" y="132">PGTH</text>
<text x="90.1" y="129.4">I_TIMER</text>
<text x="90.1" y="132">UVLO</text>
<text x="90.1" y="137">DVDT</text>
<text x="90.1" y="134.5">PGTH</text>
<text x="37.1" y="139.6">DVDT</text>
<text x="90.1" y="139.6">I_TIMER</text>
<text x="59.7" y="147.2">I_TIMER DVDT</text>
</g>
<g font-size="1" fill="#006464">
<text x="178.8" y="26.2">10K</text>
<text x="196.3" y="28.2" transform="rotate(-90 196.3 28.2)">18K</text>
<text x="211.6" y="28.2" transform="rotate(-90 211.6 28.2)">18K</text>
<text x="178.8" y="32.5">10K</text>
<text x="107.4" y="41.7" transform="rotate(-90 107.4 41.7)">10</text>
<text x="127.8" y="41.7" transform="rotate(-90 127.8 41.7)">49.9K</text>
<text x="127.8" y="51.3" transform="rotate(-90 127.8 51.3)">5.1K</text>
<text x="117.6" y="76.5" transform="rotate(-90 117.6 76.5)">22K</text>
<text x="126.5" y="74.7" transform="rotate(-90 126.5 74.7)">49.9K</text>
<text x="158.9" y="73.2">6K</text>
<text x="158.4" y="78.2">10K</text>
<text x="158.4" y="83.3">14K</text>
<text x="158.4" y="88.4">18K</text>
</g>
<g font-size=".8" fill="#840000">
<text x="133.4" y="45.9">G</text>
<text x="137.8" y="44">S</text>
<text x="137.8" y="50.9">D</text>
<text x="139.1" y="77">S</text>
<text x="134.7" y="78.9">G</text>
<text x="139.1" y="84">D</text>
</g>
</svg>
